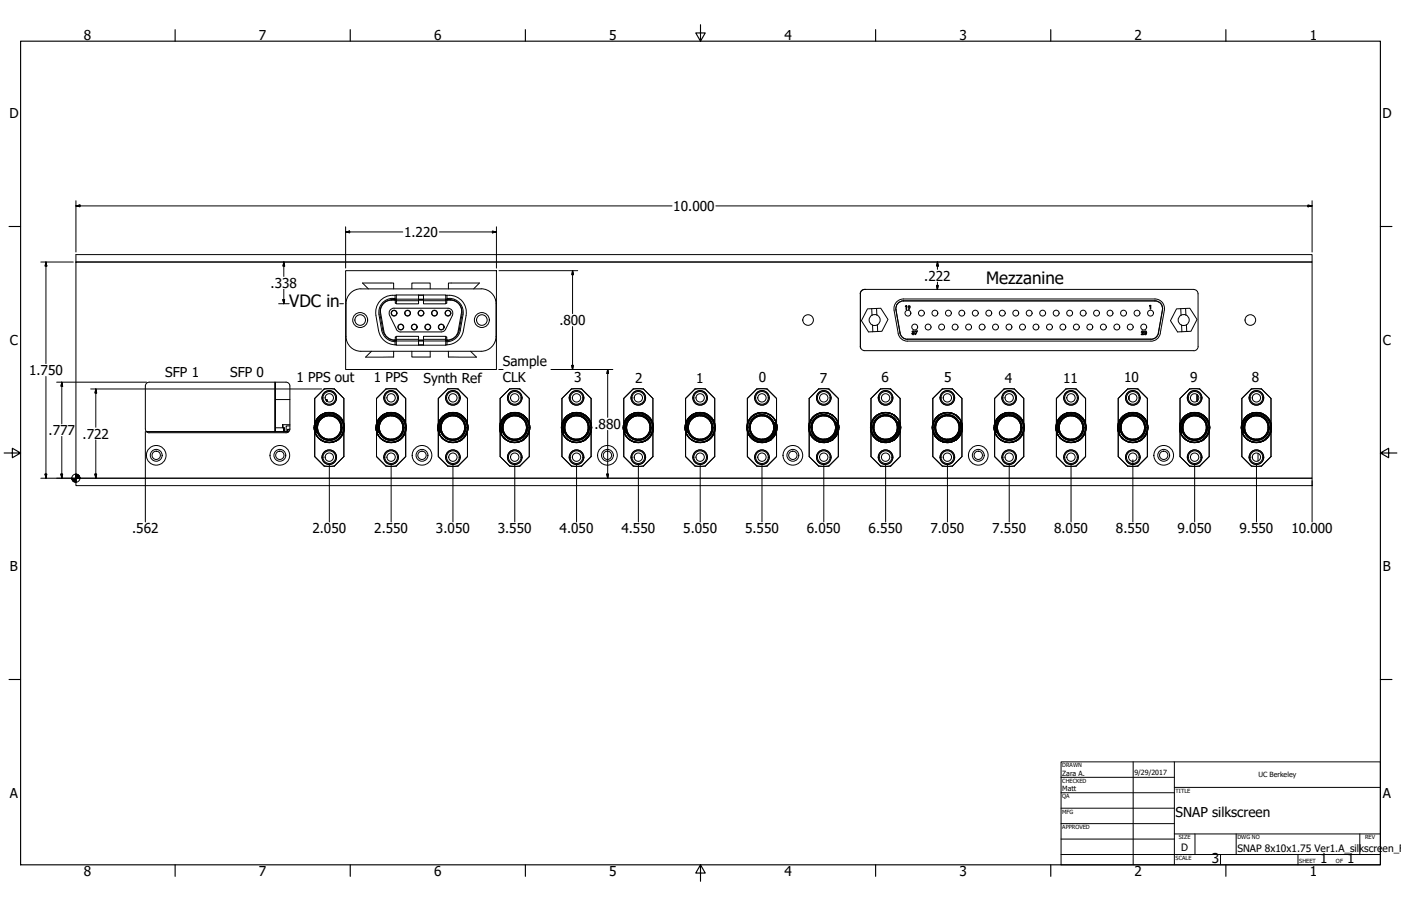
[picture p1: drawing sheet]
<svg xmlns="http://www.w3.org/2000/svg" width="864mm" height="559mm" viewBox="0 0 864 559" stroke-linecap="round" stroke-linejoin="round" font-family="sans-serif">
<!-- layer: Visible (ANSI) -->
<g fill="none" stroke="#000" stroke-width=".62">
<path d="M47 157h762v5h-762zM47 162h762v133h-762zM213 167h93v61h-93zM227 178l-4-3h20v3M254 178v-3h11v3M276 178v-3h20l-4 3M736 178h-203l-2 2-1 1M736 179h2l1 2v33l-1 1-2 1M213 187v21M213 187a9 9 0 0 1 9-9h75a9 9 0 0 1 9 9M232 195l1 9a11 11 0 0 0 11 9M234 194l2 10a8 8 0 0 0 8 6"/>
<path d="M240 195l4 8M243 190h33a3 3 0 0 1 3 4M243 190a3 3 0 0 0-3 4M244 184a9 9 0 0 0-10 10l1 10a9 9 0 0 0 9 7M244 185h.1M244 182a11 11 0 0 0-12 12M244 185a9 9 0 0 0-9 4l-1 3v2M244 187v-2h-3a7 7 0 0 0-6 8l2 11a7 7 0 0 0 7 6v-2M244 185h14M244 185h14v2h-14zM258 182v3h3v-3h14v3l1-1M258 182h3"/>
<path d="M258 185h3M261 185h14M261 185v2h14v-2M261 182h-17v3v-3M275 185a9 9 0 0 1 9 4l1 4-2 11a8 8 0 0 1-8 6M275 182a11 11 0 0 1 12 12M275 187v-2h3a7 7 0 0 1 6 8l-2 11a7 7 0 0 1-7 6v-2M275 185h.1M276 182v2a9 9 0 0 1 9 10l-1 10a8 8 0 0 1-8 7M279 195l-5 9-1 1h-27l-2-2M287 195l-1 9a11 11 0 0 1-10 9M306 187v21"/>
<path d="M530 181v33l1 1 1 1h204M537 190l1 4M538 194a3 3 0 0 1 4 2 3 3 0 0 1-1 4M538 194a3 3 0 0 0-2 4 3 3 0 0 0 2 3M540 190h3l4 7-3 7h-3v-4M540 190h-5l-4 8 4 7h3M540 190l1 4M551 191l3 15a6 6 0 0 0 5 4h150a6 6 0 0 0 6-4l3-15M552 191l3 14M552 191l1-3a4 4 0 0 1 4-2l-3 1-2 3 3 15M557 184h155a6 6 0 0 1 6 7M557 186h155"/>
<path d="M557 184a6 6 0 0 0-6 7M558 189h1v2zM560 189h1l-1 2zM560 189h1zM709 188v3zM712 186l3 1 2 3-3 15a5 5 0 0 1-5 4M728 190v4M728 194a3 3 0 0 1 5 3 3 3 0 0 1-5 4M728 194a3 3 0 0 0-2 4 3 3 0 0 0 2 3M731 190h2l5 7-4 7h-2l-1-4M731 190h-6l-4 8 5 7h3M731 190v4"/>
<path d="M213 207a9 9 0 0 0 9 10h75a9 9 0 0 0 9-10M229 217l-4 3h18v-3M244 213h.1M244 213v-3v3h14v-3h3v3M244 210h.1M244 209v1h14v-1M244 209v-2h14v2M244 209h14M254 217v3h11v-3M258 213h3M258 210h3M261 209v1h14v-1"/>
<path d="M261 207h14v2h-14zM275 213h.1M275 210h.1M275 210v3h-17M275 210l1 3M276 213h-1M276 217v3h18l-4-3M530 214l1 1M538 201v4M541 200l-3 1M541 204l-3 1M555 205a5 5 0 0 0 4 4"/>
<path d="M559 209h150M562 204h1v1a.8 .8 0 0 1 0 1 .8 .8 0 0 1-1 0h1v-1h-1zM564 204h1l-1 2 1-2zM704 204h1l-1 2h1h-2l2-1h-1zM705 204h2l-1 2h-1zM706 205v1zM728 201l1 4M732 204l-3 1M169 236v30M170 236v30h-80h88h-3M200 240h6M200 240l-6 6v15v-15z"/>
<path d="M206 240l6 6v15v-15zM238 240h6M238 240l-6 6v15v-15zM244 240l6 6v15v-15zM276 240h6M276 240l-6 6v15v-15zM282 240l6 6v15v-15zM314 240h6M314 240l-6 6v15v-15zM320 240l6 6v15v-15zM352 240h7M352 240l-6 6v15v-15z"/>
<path d="M359 240l5 6v15v-15zM390 240h7M390 240l-6 6v15v-15zM397 240l5 6v15v-15zM428 240h7M428 240l-5 6v15v-15zM435 240l6 6v15v-15zM467 240h6M467 240l-6 6v15M473 240l6 6v15v-15zM505 240h6M505 240l-6 6v15"/>
<path d="M511 240l6 6v15v-15zM543 240h6M543 240l-6 6v15M549 240l6 6v15v-15zM581 240h6M581 240l-6 6v15M587 240l6 6v15v-15zM619 240h6M619 240l-6 6v15v-15zM625 240l6 6v15v-15zM657 240h6M657 240l-6 6v15v-15z"/>
<path d="M663 240l6 6v15v-15zM695 240h6M695 240l-6 6v15v-15zM701 240l6 6v15v-15zM733 240h7M740 240l5 6v15v-15zM771 240h7M778 240l5 6v15v-15zM170 246h9M199 245h.1M199 245a4 4 0 0 0 4 5 4 4 0 0 0 4-5M199 245a4 4 0 0 1 4-4 4 4 0 0 1 4 4"/>
<path d="M199 256h-1M199 245a4 4 0 0 0 4 4 4 4 0 0 0 4-4M199 256a9 9 0 0 1 12 4 9 9 0 0 1-4 12 9 9 0 0 1-12-3l-1-5M199 256a8 8 0 0 0-4 11M199 256a9 9 0 0 1 13 8M201 246h.1M201 255h-2M201 248v-2l1 2M202 247v1zM202 254v1M202 254l-1 1h1M203 254h.1"/>
<path d="M203 254l3 1M207 245h.1M207 255l2 1h-1M207 256h1M210 258h1M210 258l1 1M211 258v2M237 245h.1M237 245a4 4 0 0 0 4 5 4 4 0 0 0 5-5M237 245a4 4 0 0 1 4-4 4 4 0 0 1 5 4M237 256h-1M237 245a4 4 0 0 1 4-4 4 4 0 0 1 4 4"/>
<path d="M237 245a4 4 0 0 0 4 4 4 4 0 0 0 4-4M237 256a9 9 0 0 1 12 4 9 9 0 0 1-4 12 9 9 0 0 1-12-3l-1-5M237 256a8 8 0 0 0-4 11M237 256a9 9 0 0 1 13 8M240 254l-1 1M240 254l-3 1M241 254h.1M241 254l2 1M243 255h1M245 245h1M245 255l2 1h-1M245 256h1"/>
<path d="M248 258h1M248 258l1 1M249 258v2M275 245h.1M275 245a4 4 0 0 0 4 5 4 4 0 0 0 5-5M275 245a4 4 0 0 1 4-4 4 4 0 0 1 5 4M275 256h-1M275 245a4 4 0 0 1 4-4 4 4 0 0 1 4 4M275 245a4 4 0 0 0 4 4 4 4 0 0 0 4-4M276 256a9 9 0 0 1 11 4 9 9 0 0 1-4 12 9 9 0 0 1-12-3l-1-5M276 256a8 8 0 0 0-5 11M276 256a9 9 0 0 1 12 8"/>
<path d="M277 255h-1M278 254v1M279 254l-2 1h1M279 254h.1M280 254l2 1M283 245h1M284 255l1 1h-1M284 256h.1M286 258h1M287 258v1M287 258l1 2M313 245h.1"/>
<path d="M313 245a4 4 0 0 0 4 5 4 4 0 0 0 5-5M313 245a4 4 0 0 1 4-4 4 4 0 0 1 5 4M313 256h.1M313 245a4 4 0 0 1 4-4 4 4 0 0 1 4 4M313 245a4 4 0 0 0 4 4 4 4 0 0 0 4-4M314 256a9 9 0 0 1 11 4 9 9 0 0 1-4 12 9 9 0 0 1-11-3l-2-5M314 256a8 8 0 0 0-5 11M314 256a9 9 0 0 1 12 8M316 254l-1 1M317 254l-3 1M317 254h.1M318 254l1 1"/>
<path d="M319 255h1M321 245h1M322 255l1 1M322 256h.1M324 258h1M325 258v1M325 258l1 2M351 245h.1M351 245a4 4 0 0 0 4 5 4 4 0 0 0 5-5M351 245a4 4 0 0 1 4-4 4 4 0 0 1 5 4M351 256h.1M351 245a4 4 0 0 1 4-4 4 4 0 0 1 4 4"/>
<path d="M351 245a4 4 0 0 0 4 4 4 4 0 0 0 4-4M352 256a9 9 0 0 1 11 4 9 9 0 0 1-3 12 9 9 0 0 1-12-3l-2-5M352 256a8 8 0 0 0-5 11M352 256a9 9 0 0 1 12 8M352 256a8 8 0 0 0-4 11M353 255h-1M354 254v1M355 254l-2 1h1M355 254h.1M356 254l3 1M359 245h1M360 255l1 1"/>
<path d="M360 256h.1M363 258h.1M363 258v1M363 258l1 2M389 245h1M389 245a4 4 0 0 0 4 5 4 4 0 0 0 5-5M389 245a4 4 0 0 1 4-4 4 4 0 0 1 5 4M389 256h.1M390 245a4 4 0 0 0 3 4 4 4 0 0 0 4-4M390 245a4 4 0 0 1 3-4 4 4 0 0 1 4 4M390 256a9 9 0 0 1 11 4 9 9 0 0 1-3 12 9 9 0 0 1-12-3l-2-5M390 256a8 8 0 0 0-4 11"/>
<path d="M390 256a9 9 0 0 1 12 8M393 254l-2 1M393 254l-3 1M393 254h.1M394 254l2 1M395 255h2M397 245h1M398 255l1 1M398 256h.1M401 258h.1M401 258v1M401 258l1 2"/>
<path d="M427 245h1M427 245a4 4 0 0 0 5 5 4 4 0 0 0 4-5M427 245a4 4 0 0 1 5-4 4 4 0 0 1 4 4M427 256h.1M428 245a4 4 0 0 0 4 4 4 4 0 0 0 3-4M428 245a4 4 0 0 1 4-4 4 4 0 0 1 3 4M428 256a9 9 0 0 1 12 4 9 9 0 0 1-4 12 9 9 0 0 1-12-3l-2-5M428 256a8 8 0 0 0-4 11M428 256a9 9 0 0 1 12 8M430 255h-2M431 254l-1 1M431 254l-2 1h2"/>
<path d="M431 254h1M432 254l3 1M435 245h1M436 255l1 1M436 256h1M439 258h.1M439 258v1M439 258l1 2M461 260v1M463 257v1M464 256h.1M465 256h-1"/>
<path d="M465 245h1M465 245a4 4 0 0 0 5 5 4 4 0 0 0 4-5M465 245a4 4 0 0 1 5-4 4 4 0 0 1 4 4M466 245a4 4 0 0 0 4 4 4 4 0 0 0 4-4M466 245a4 4 0 0 1 4-4 4 4 0 0 1 4 4M467 255h.1M469 255h-2M469 254l-1 1M470 254l1 1M471 255h3M474 245h.1M475 256l2 1"/>
<path d="M478 259h.1M478 259l1 2M478 260h.1M499 260v1M501 257v1M502 256h.1M503 256h.1M503 245h1M503 245a4 4 0 0 0 5 5 4 4 0 0 0 4-5M503 245a4 4 0 0 1 5-4 4 4 0 0 1 4 4M504 245a4 4 0 0 0 4 4 4 4 0 0 0 4-4M504 245a4 4 0 0 1 4-4 4 4 0 0 1 4 4"/>
<path d="M506 255h-1M507 255h-2M507 254l-1 1M509 254v1M509 255h2M511 255h1M512 245h.1M513 256l2 1M516 259h.1M516 259l1 2M516 260h.1M537 260v1"/>
<path d="M539 257v1M541 256h-1M541 256h.1M541 245h1M541 245a4 4 0 0 0 5 5 4 4 0 0 0 4-5M541 245a4 4 0 0 1 5-4 4 4 0 0 1 4 4M542 245a4 4 0 0 0 4 4 4 4 0 0 0 4-4M542 245a4 4 0 0 1 4-4 4 4 0 0 1 4 4M544 255h-1M545 255h-2M545 254l-1 1M547 254v1"/>
<path d="M548 255h2M550 245h.1M551 256l2 1M554 259h.1M554 259l1 2M554 260h.1M576 260l-1 1M577 257v1M579 256h-1M579 256h.1M580 245h.1M580 245a4 4 0 0 0 4 5 4 4 0 0 0 4-5"/>
<path d="M580 245a4 4 0 0 1 4-4 4 4 0 0 1 4 4M580 245a4 4 0 0 0 4 4 4 4 0 0 0 4-4M582 255h.1M583 255h-1M583 254l-1 1M585 254v1M586 255h1M587 255h1M588 245h.1M589 256l2 1M592 259h.1M592 259l1 2"/>
<path d="M592 260h.1M618 245h.1M618 245a4 4 0 0 0 4 5 4 4 0 0 0 5-5M618 245a4 4 0 0 1 4-4 4 4 0 0 1 5 4M618 256h-1M618 245a4 4 0 0 0 4 4 4 4 0 0 0 4-4M618 245a4 4 0 0 1 4-4 4 4 0 0 1 4 4M618 256a9 9 0 0 1 12 4 9 9 0 0 1-4 12 9 9 0 0 1-12-3l-1-5M618 256a8 8 0 0 0-4 11M618 256a9 9 0 0 1 13 8M621 254l-1 1M621 254l-3 1"/>
<path d="M622 254h.1M622 254l2 1M624 255h1M626 245h1M626 255l2 1h-1M626 256h1M629 258h1M629 258l1 1M630 258v2M656 245h.1M656 245a4 4 0 0 0 4 5 4 4 0 0 0 5-5M656 245a4 4 0 0 1 4-4 4 4 0 0 1 5 4"/>
<path d="M656 256h-1M656 245a4 4 0 0 0 4 4 4 4 0 0 0 4-4M656 245a4 4 0 0 1 4-4 4 4 0 0 1 4 4M657 256a9 9 0 0 1 11 4 9 9 0 0 1-4 12 9 9 0 0 1-12-3l-1-5M657 256a8 8 0 0 0-5 11M657 256a9 9 0 0 1 12 8M658 255h-1M659 254v1M660 254l-2 1h1M660 254h.1M661 254l2 1M664 245h1"/>
<path d="M665 255l1 1h-1M665 256h.1M667 258h1M668 258v1M668 258l1 2M694 245h.1M694 245a4 4 0 0 0 4 5 4 4 0 0 0 5-5M694 245a4 4 0 0 1 4-4 4 4 0 0 1 5 4M694 256h.1M694 245a4 4 0 0 0 4 4 4 4 0 0 0 4-4M694 245a4 4 0 0 1 4-4 4 4 0 0 1 4 4M695 256a9 9 0 0 1 11 4 9 9 0 0 1-4 12 9 9 0 0 1-11-3l-2-5"/>
<path d="M695 256a8 8 0 0 0-5 11M695 256a9 9 0 0 1 12 8M696 244v2M697 254l-1 1M698 254l-3 1M698 254h.1M699 254l1 1M700 255h1M702 245h1M703 255l1 1M703 256h.1M705 258h1"/>
<path d="M706 258v1M706 258l1 2M727 246v15v-15l6-6zM732 245h.1M732 245a4 4 0 0 0 4 5 4 4 0 0 0 5-5M732 245a4 4 0 0 1 4-4 4 4 0 0 1 5 4M732 256h.1M732 245a4 4 0 0 1 4-4 4 4 0 0 1 4 4M732 245a4 4 0 0 0 4 4 4 4 0 0 0 4-4M733 256a9 9 0 0 1 11 4 9 9 0 0 1-3 12 9 9 0 0 1-12-3l-2-5M733 256a8 8 0 0 0-5 11M733 256a9 9 0 0 1 12 8"/>
<path d="M733 256a8 8 0 0 0-4 11M734 255h-1M735 254v1M736 254l-2 1h1M736 254h.1M737 254l3 1M738 243v5M738 243v4M740 245h1M741 255l1 1M741 256h.1M744 258h.1"/>
<path d="M744 258v1M744 258l1 2M765 246v15v-15l6-6zM770 245h1M770 245a4 4 0 0 0 4 5 4 4 0 0 0 5-5M770 245a4 4 0 0 1 4-4 4 4 0 0 1 5 4M770 256h.1M771 245a4 4 0 0 1 3-4 4 4 0 0 1 4 4M771 245a4 4 0 0 0 3 4 4 4 0 0 0 4-4M771 256a9 9 0 0 1 11 4 9 9 0 0 1-3 12 9 9 0 0 1-12-3l-2-5M771 256a8 8 0 0 0-4 11M771 256a9 9 0 0 1 12 8"/>
<path d="M774 254l-2 1M774 254l-3 1M774 254h.1M775 254l2 1M776 255h2M778 245h1M779 255l1 1M779 256h.1M782 258h.1M782 258v1M782 258l1 2M92 267h84"/>
<path d="M92 267l-2-1v-1v-27l1-2h85l2 1 1 1v27l-1 1-2 1M170 264h5M170 266h5v-2v2M174 264v-2v2M174 262h5M175 264h.1M175 264v2zM177 265v1v-1h2M179 263h-3v3M194 264a9 9 0 0 0 9 9 9 9 0 0 0 9-9M194 264a9 9 0 0 1 9-10 9 9 0 0 1 9 10M194 264a9 9 0 0 0 11 9 9 9 0 0 0 6-14 9 9 0 0 0-15-1l-2 4 1 5"/>
<path d="M194 264h.1M194 265h.1M194 266v16l6 5-6-5zM194 267l1 1M195 264h.1M195 268h.1M196 262v3M196 270l1 1M196 270l2 1M199 272l2 1M202 273h.1M205 273h-1h1"/>
<path d="M208 271v1M210 270h.1M210 262v3M211 264h1M212 264a9 9 0 0 1-14 7 9 9 0 0 1 0-15 9 9 0 0 0-3 11M212 261h.1M212 267h.1M212 266l-1 2M212 266v16l-6 5M212 262v2M212 263v1M212 264v1"/>
<path d="M232 264a9 9 0 0 0 9 9 9 9 0 0 0 9-9M232 264a9 9 0 0 1 9-10 9 9 0 0 1 9 10M232 264a9 9 0 0 0 12 9 9 9 0 0 0 5-14 9 9 0 0 0-15-1l-2 4 1 5M232 264h.1M232 265h.1M232 266v16l6 5-6-5zM232 267l1 1M233 264h.1M233 268h.1M234 262v3M234 270l1 1M234 270l2 1"/>
<path d="M237 272h1M238 272l1 1M240 273h.1M243 273h-1h1M244 273h-1M246 271v1M248 270h.1M248 262v3M249 264h1M250 264a9 9 0 0 1-14 7 9 9 0 0 1 0-15 9 9 0 0 0-3 11M250 261h.1M250 267h.1"/>
<path d="M250 266l-1 2M250 266v16l-6 5M250 262v2M250 263v1M250 264v1M270 264a9 9 0 0 0 9 9 9 9 0 0 0 9-9M270 264a9 9 0 0 1 9-10 9 9 0 0 1 9 10M270 264a9 9 0 0 0 12 9 9 9 0 0 0 5-14 9 9 0 0 0-15-1l-2 4 1 5M270 264h.1M270 265h.1M270 266v16l6 5-6-5zM270 267l1 1"/>
<path d="M271 264h.1M271 268h.1M272 262v3M272 270l1 1M272 270l2 1M275 272l2 1M278 273h.1M281 273h-1h1M284 271v1M286 270h.1M286 262v3M287 264h1"/>
<path d="M288 264a9 9 0 0 1-14 7 9 9 0 0 1 0-15 9 9 0 0 0-3 11M288 261h.1M288 267h.1M288 266v2M288 266v16l-6 5M288 262v2M288 263v1M288 264v1M308 264a9 9 0 0 0 9 9 9 9 0 0 0 10-9M308 264a9 9 0 0 1 9-10 9 9 0 0 1 10 10M308 264a9 9 0 0 0 12 9 9 9 0 0 0 5-14 9 9 0 0 0-15-1l-1 4v5M308 264h.1"/>
<path d="M308 265h.1M308 266v16l6 5-6-5zM308 267l1 1M309 264h1M309 268h.1M310 262v3M310 270l1 1M311 270l1 1M313 272h1M314 272l2 1M316 273h1M320 273h-2h1"/>
<path d="M320 273h.1M323 271l-1 1M324 270h.1M324 262v3M325 264h1M326 264a9 9 0 0 1-13 7 9 9 0 0 1-1-15 9 9 0 0 0-3 11M326 261h.1M326 267h.1M326 266v2M326 266v16l-6 5M326 262l1 2M327 263v1"/>
<path d="M327 264v1M346 264a9 9 0 0 0 9 9 9 9 0 0 0 10-9M346 264a9 9 0 0 1 9-10 9 9 0 0 1 10 10M346 264a9 9 0 0 0 12 9 9 9 0 0 0 5-14 9 9 0 0 0-15-1l-1 4v5M346 264h.1M346 265h.1M346 266v16l6 5-6-5zM347 267v1M347 264h1M347 268h.1M348 262v3M348 270l1 1"/>
<path d="M349 270l1 1M351 272l3 1M354 273h1M358 273h-2h1M361 271l-1 1M362 270h.1M363 262v3M363 264h1M364 264a9 9 0 0 1-13 7 9 9 0 0 1-1-15 9 9 0 0 0-3 11M364 261h.1M364 267h.1M364 266v2"/>
<path d="M364 266v16l-5 5M365 262v2M365 263v1M365 264v1M384 264a9 9 0 0 0 9 9 9 9 0 0 0 10-9M384 264a9 9 0 0 1 9-10 9 9 0 0 1 10 10M384 264a9 9 0 0 0 12 9 9 9 0 0 0 5-14 9 9 0 0 0-15-1l-1 4 1 5M384 264h.1M384 265h.1M384 266v16l6 5-6-5zM385 267v1M385 264h1"/>
<path d="M385 268h1M386 262v3M387 270v1M387 270l1 1M390 272h.1M390 272l2 1M392 273h1M396 273h-1M396 273h.1M399 271l-1 1M401 270h-1M401 262v3"/>
<path d="M401 264h1M402 264a9 9 0 0 1-13 7 9 9 0 0 1-1-15 9 9 0 0 0-2 11M402 261h.1M402 267h.1M402 266v2M402 266v16l-5 5M403 262v2M403 263v1M403 264v1M422 264a9 9 0 0 0 10 9 9 9 0 0 0 9-9M422 264a9 9 0 0 1 10-10 9 9 0 0 1 9 10M422 264a9 9 0 0 0 12 9 9 9 0 0 0 5-14 9 9 0 0 0-15-1l-1 4 1 5"/>
<path d="M422 264h.1M422 265h.1M423 266v16l5 5-5-5zM423 267v1M423 264h1M423 268h1M424 262v3M425 270v1M425 270l1 1M428 272l2 1M430 273h1M434 273h-1"/>
<path d="M437 271l-1 1M439 270h-1M439 262v3M439 264h1M440 264a9 9 0 0 1-13 7 9 9 0 0 1 0-15 9 9 0 0 0-3 11M440 261h.1M440 267h.1M440 266v2M441 266v16l-6 5M441 262v2M441 263v1M441 264v1"/>
<path d="M460 264a9 9 0 0 0 10 9 9 9 0 0 0 9-9M460 264a9 9 0 0 1 10-10 9 9 0 0 1 9 10M460 264a9 9 0 0 0 11 9 9 9 0 0 0 7-12 9 9 0 0 0-13-5 9 9 0 0 0-3 12 9 9 0 0 0 11 3M460 264h.1M460 264l1 1M460 263h.1M461 266v16l6 5-6-5zM461 266v1M461 264a9 9 0 0 0 12 7M461 264h1M461 268l2 2M462 269h.1"/>
<path d="M463 262v3M464 271h.1M464 271l1 1M465 272h.1M467 272h.1M467 272l1 1M468 273h1M470 273h.1M472 273h-2M472 273h-1M473 272l-1 1M474 272h.1"/>
<path d="M477 262v3M477 264h1M478 261a8 8 0 0 1-5 10M478 261a9 9 0 0 1-3 11 9 9 0 0 0-1-16 9 9 0 0 0-13 8M478 261a9 9 0 0 1-10 12 9 9 0 0 1-6-14 9 9 0 0 1 10-4 9 9 0 0 1 7 9M479 266v16l-6 5 6-5zM479 262v1M479 264a9 9 0 0 0-9-10 9 9 0 0 0-10 10M479 263v1M498 264a9 9 0 0 0 10 9 9 9 0 0 0 9-9M498 264a9 9 0 0 1 10-10 9 9 0 0 1 9 10M498 264a9 9 0 0 0 11 9 9 9 0 0 0 7-12 9 9 0 0 0-13-5 9 9 0 0 0-3 12 9 9 0 0 0 11 3"/>
<path d="M498 264h.1M498 264l1 1M499 263h-1M499 266v16l6 5-6-5zM499 266v1M499 264a9 9 0 0 0 12 7M499 264h1M499 268l2 2M500 269h.1M501 262v3M502 271l1 1M503 272h.1"/>
<path d="M505 272l2 1M508 273h.1M509 273h1h-2M511 272l-1 1M513 272h-1M515 262v3M515 264h1M516 261a8 8 0 0 1-5 10M516 261a9 9 0 0 1-3 11 9 9 0 0 0 0-16 9 9 0 0 0-14 8M516 261a9 9 0 0 1-10 12 9 9 0 0 1-6-14 9 9 0 0 1 10-4 9 9 0 0 1 7 9M517 266v16l-6 5 6-5zM517 262v1"/>
<path d="M517 264a9 9 0 0 0-9-10 9 9 0 0 0-10 10M517 263v1M537 264a9 9 0 0 0 9 9 9 9 0 0 0 9-9M537 264a9 9 0 0 1 9-10 9 9 0 0 1 9 10M537 264a9 9 0 0 0 10 9 9 9 0 0 0 7-12 9 9 0 0 0-13-5 9 9 0 0 0-3 12 9 9 0 0 0 12 3M537 264h.1M537 264v1M537 263h.1M537 266v16l6 5-6-5zM537 266v1M537 264a9 9 0 0 0 13 7M537 264h1"/>
<path d="M538 268l1 2M538 269h.1M539 262v3M540 271h1M540 271l2 1M541 272h.1M543 272h.1M543 272l1 1M544 273h2M546 273h.1M548 273h-1M550 272l-2 1"/>
<path d="M551 272h-1M553 262v3M554 264h.1M554 261a8 8 0 0 1-4 10M554 261a9 9 0 0 1-3 11 9 9 0 0 0 0-16 9 9 0 0 0-14 8M554 261a9 9 0 0 1-10 12 9 9 0 0 1-6-14 9 9 0 0 1 11-4 9 9 0 0 1 6 9M555 266v16l-6 5 6-5zM555 262v1M555 264a9 9 0 0 0-9-10 9 9 0 0 0-9 10M555 263v1M575 264a9 9 0 0 0 9 9 9 9 0 0 0 9-9M575 264a9 9 0 0 1 9-10 9 9 0 0 1 9 10"/>
<path d="M575 264a9 9 0 0 0 10 9 9 9 0 0 0 7-12 9 9 0 0 0-13-5 9 9 0 0 0-3 12 9 9 0 0 0 12 3M575 264h.1M575 264v1M575 263h.1M575 266v16l6 5-6-5zM575 266v1M575 264a9 9 0 0 0 13 7M575 264h1M575 260v1M576 268l1 2M576 269h1M577 262v3"/>
<path d="M579 271h-1l2 1M579 272h1M581 272l3 1M584 273h.1M585 273h1h-1M588 272l-2 1M589 272h-1M591 262v3M592 264h.1M592 261a8 8 0 0 1-4 10M592 261a9 9 0 0 1-3 11 9 9 0 0 0 0-16 9 9 0 0 0-14 8M592 261a9 9 0 0 1-10 12 9 9 0 0 1-6-14 9 9 0 0 1 11-4 9 9 0 0 1 6 9"/>
<path d="M593 266v16l-6 5 6-5zM593 262v1M593 264a9 9 0 0 0-9-10 9 9 0 0 0-9 10M593 263v1M613 264a9 9 0 0 0 9 9 9 9 0 0 0 9-9M613 264a9 9 0 0 1 9-10 9 9 0 0 1 9 10M613 264a9 9 0 0 0 12 9 9 9 0 0 0 5-14 9 9 0 0 0-15-1l-2 4 1 5M613 264h.1M613 265h.1M613 266v16l6 5-6-5zM613 267l1 1M614 264h.1"/>
<path d="M614 268h.1M615 262v3M615 270l1 1M615 270l2 1M618 272h1M619 272l1 1M621 273h.1M624 273h-1h1M625 273h-1M627 271v1M629 270h.1M629 262v3"/>
<path d="M630 264h1M631 264a9 9 0 0 1-14 7 9 9 0 0 1 0-15 9 9 0 0 0-3 11M631 261h.1M631 267h.1M631 266l-1 2M631 266v16l-6 5M631 262v2M631 263v1M631 264v1M651 264a9 9 0 0 0 9 9 9 9 0 0 0 9-9M651 264a9 9 0 0 1 9-10 9 9 0 0 1 9 10M651 264a9 9 0 0 0 12 9 9 9 0 0 0 5-14 9 9 0 0 0-15-1l-2 4 1 5"/>
<path d="M651 264h.1M651 265h.1M651 266v16l6 5-6-5zM651 267l1 1M652 264h.1M652 268h.1M653 262v3M653 270l1 1M653 270l2 1M656 272l2 1M659 273h.1M662 273h-1h1"/>
<path d="M665 271v1M667 270h.1M667 262v3M668 264h1M669 264a9 9 0 0 1-14 7 9 9 0 0 1 0-15 9 9 0 0 0-3 11M669 261h.1M669 267h.1M669 266v2M669 266v16l-6 5M669 262v2M669 263v1M669 264v1"/>
<path d="M689 264a9 9 0 0 0 9 9 9 9 0 0 0 10-9M689 264a9 9 0 0 1 9-10 9 9 0 0 1 10 10M689 264a9 9 0 0 0 12 9 9 9 0 0 0 5-14 9 9 0 0 0-15-1l-1 4v5M689 264h.1M689 265h.1M689 266v16l6 5-6-5zM689 267l1 1M690 264h1M690 268h.1M691 262v3M691 270l1 1M692 270l1 1"/>
<path d="M694 272h1M695 272l2 1M697 273h1M701 273h-2h1M701 273h.1M704 271l-1 1M705 270h.1M705 262v3M706 264h1M707 264a9 9 0 0 1-13 7 9 9 0 0 1-1-15 9 9 0 0 0-3 11M707 261h.1M707 267h.1"/>
<path d="M707 266v2M707 266v16l-6 5M707 262l1 2M708 263v1M708 264v1M727 264a9 9 0 0 1 9-10 9 9 0 0 1 10 10M727 264a9 9 0 0 0 9 9 9 9 0 0 0 10-9M727 264a9 9 0 0 0 12 9 9 9 0 0 0 5-14 9 9 0 0 0-15-1l-1 4v5M727 264h.1M727 265h.1M727 266v16l6 5-6-5zM728 267v1"/>
<path d="M728 264h1M728 268h.1M729 262v3M729 270l1 1M730 270l1 1M732 272l3 1M735 273h1M739 273h-2h1M742 271l-1 1M743 270h.1M744 262v3M744 264h1"/>
<path d="M745 264a9 9 0 0 1-13 7 9 9 0 0 1-1-15 9 9 0 0 0-3 11M745 261h.1M745 267h.1M745 266v2M745 266v16l-5 5M746 262v2M746 263v1M746 264v1M765 264a9 9 0 0 1 9-10 9 9 0 0 1 10 10M765 264a9 9 0 0 0 9 9 9 9 0 0 0 10-9M765 264a9 9 0 0 0 12 9 9 9 0 0 0 5-14 9 9 0 0 0-15-1l-1 4 1 5M765 264h.1"/>
<path d="M765 265h.1M765 266v16l6 5-6-5zM766 267v1M766 264h1M766 268h1M767 262v3M768 270v1M768 270l1 1M771 272h.1M771 272l2 1M773 273h1M775 280v4"/>
<path d="M777 273h-1M777 273h.1M780 271l-1 1M782 270h-1M782 262v3M782 264h1M783 264a9 9 0 0 1-13 7 9 9 0 0 1-1-15 9 9 0 0 0-2 11M783 261h.1M783 267h.1M783 266v2M783 266v16l-5 5M784 262v2"/>
<path d="M784 263v1M784 264v1M47 295h762v5h-762zM199 282h.1M199 282a4 4 0 0 0 4 4 4 4 0 0 0 4-4M199 282a4 4 0 0 1 4-5 4 4 0 0 1 4 5M199 282a4 4 0 0 1 4-4 4 4 0 0 1 4 4M200 287h6M207 282h.1M237 282h.1M237 282a4 4 0 0 0 4 4 4 4 0 0 0 5-4M237 282a4 4 0 0 1 4-5 4 4 0 0 1 5 5"/>
<path d="M237 282a4 4 0 0 1 4-4 4 4 0 0 1 4 4M237 282a4 4 0 0 0 4 4 4 4 0 0 0 4-4M238 287h6M245 282h1M275 282h.1M275 282a4 4 0 0 0 4 4 4 4 0 0 0 5-4M275 282a4 4 0 0 1 4-5 4 4 0 0 1 5 5M275 282a4 4 0 0 1 4-4 4 4 0 0 1 4 4M275 282a4 4 0 0 0 4 4 4 4 0 0 0 4-4M276 287h6M283 282h1M313 282h.1"/>
<path d="M313 282a4 4 0 0 0 4 4 4 4 0 0 0 5-4M313 282a4 4 0 0 1 4-5 4 4 0 0 1 5 5M313 282a4 4 0 0 1 4-4 4 4 0 0 1 4 4M313 282a4 4 0 0 0 4 4 4 4 0 0 0 4-4M314 287h6M321 282h1M351 282h.1M351 282a4 4 0 0 0 4 4 4 4 0 0 0 5-4M351 282a4 4 0 0 1 4-5 4 4 0 0 1 5 5M351 282a4 4 0 0 1 4-4 4 4 0 0 1 4 4M351 282a4 4 0 0 0 4 4 4 4 0 0 0 4-4M352 287h7"/>
<path d="M359 282h1M389 282h1M389 282a4 4 0 0 0 4 4 4 4 0 0 0 5-4M389 282a4 4 0 0 1 4-5 4 4 0 0 1 5 5M390 282a4 4 0 0 0 3 4 4 4 0 0 0 4-4M390 282a4 4 0 0 1 3-4 4 4 0 0 1 4 4M390 287h7M397 282h1M427 282h1M427 282a4 4 0 0 0 5 4 4 4 0 0 0 4-4M427 282a4 4 0 0 1 5-5 4 4 0 0 1 4 5M428 282a4 4 0 0 0 4 4 4 4 0 0 0 3-4"/>
<path d="M428 282a4 4 0 0 1 4-4 4 4 0 0 1 3 4M428 287h7M435 282h1M465 282h1M465 282a4 4 0 0 0 5 4 4 4 0 0 0 4-4M465 282a4 4 0 0 1 5-5 4 4 0 0 1 4 5M466 282a4 4 0 0 0 4 4 4 4 0 0 0 4-4M466 282a4 4 0 0 1 4-4 4 4 0 0 1 4 4M467 287h6M474 282h.1M503 282h1M503 282a4 4 0 0 0 5 4 4 4 0 0 0 4-4"/>
<path d="M503 282a4 4 0 0 1 5-5 4 4 0 0 1 4 5M504 282a4 4 0 0 0 4 4 4 4 0 0 0 4-4M504 282a4 4 0 0 1 4-4 4 4 0 0 1 4 4M505 287h6M512 282h.1M541 282h1M541 282a4 4 0 0 0 5 4 4 4 0 0 0 4-4M541 282a4 4 0 0 1 5-5 4 4 0 0 1 4 5M542 282a4 4 0 0 0 4 4 4 4 0 0 0 4-4M542 282a4 4 0 0 1 4-4 4 4 0 0 1 4 4M543 287h6M550 282h.1"/>
<path d="M580 282h.1M580 282a4 4 0 0 0 4 4 4 4 0 0 0 4-4M580 282a4 4 0 0 1 4-5 4 4 0 0 1 4 5M580 282a4 4 0 0 1 4-4 4 4 0 0 1 4 4M581 287h6M588 282h.1M618 282h.1M618 282a4 4 0 0 0 4 4 4 4 0 0 0 5-4M618 282a4 4 0 0 1 4-5 4 4 0 0 1 5 5M618 282a4 4 0 0 0 4 4 4 4 0 0 0 4-4M618 282a4 4 0 0 1 4-4 4 4 0 0 1 4 4M619 287h6"/>
<path d="M626 282h1M656 282h.1M656 282a4 4 0 0 0 4 4 4 4 0 0 0 5-4M656 282a4 4 0 0 1 4-5 4 4 0 0 1 5 5M656 282a4 4 0 0 0 4 4 4 4 0 0 0 4-4M656 282a4 4 0 0 1 4-4 4 4 0 0 1 4 4M657 287h6M664 282h1M694 282h.1M694 282a4 4 0 0 0 4 4 4 4 0 0 0 5-4M694 282a4 4 0 0 1 4-5 4 4 0 0 1 5 5M694 282a4 4 0 0 0 4 4 4 4 0 0 0 4-4"/>
<path d="M694 282a4 4 0 0 1 4-4 4 4 0 0 1 4 4M695 287h6M702 282h1M732 282h.1M732 282a4 4 0 0 0 4 4 4 4 0 0 0 5-4M732 282a4 4 0 0 1 4-5 4 4 0 0 1 5 5M732 282a4 4 0 0 1 4-4 4 4 0 0 1 4 4M732 282a4 4 0 0 0 4 4 4 4 0 0 0 4-4M733 287h7M740 282h1M770 282h1M770 282a4 4 0 0 0 4 4 4 4 0 0 0 5-4"/>
<path d="M770 282a4 4 0 0 1 4-5 4 4 0 0 1 5 5M771 282a4 4 0 0 1 3-4 4 4 0 0 1 4 4M771 282a4 4 0 0 0 3 4 4 4 0 0 0 4-4M771 287h7M778 282h1"/>
<circle cx="222" cy="197" r="5"/>
<circle cx="222" cy="197" r="3"/>
<circle cx="243" cy="193" r="1.8"/>
<circle cx="243" cy="193" r="1.6"/>
<circle cx="251" cy="193" r="1.8"/>
<circle cx="251" cy="193" r="1.6"/>
<circle cx="259" cy="193" r="1.8"/>
<circle cx="259" cy="193" r="1.6"/>
<circle cx="268" cy="193" r="1.8"/>
<circle cx="268" cy="193" r="1.6"/>
<circle cx="276" cy="193" r="1.8"/>
<circle cx="276" cy="193" r="1.6"/>
<circle cx="297" cy="197" r="5"/>
<circle cx="297" cy="197" r="3"/>
<circle cx="498" cy="197" r="3"/>
<circle cx="560" cy="193" r="1.8"/>
<circle cx="568" cy="193" r="1.8"/>
<circle cx="576" cy="193" r="1.8"/>
<circle cx="585" cy="193" r="1.8"/>
<circle cx="593" cy="193" r="1.8"/>
<circle cx="601" cy="193" r="1.8"/>
<circle cx="610" cy="193" r="1.8"/>
<circle cx="618" cy="193" r="1.8"/>
<circle cx="626" cy="193" r="1.8"/>
<circle cx="634" cy="193" r="1.8"/>
<circle cx="643" cy="193" r="1.8"/>
<circle cx="651" cy="193" r="1.8"/>
<circle cx="659" cy="193" r="1.8"/>
<circle cx="668" cy="193" r="1.8"/>
<circle cx="676" cy="193" r="1.8"/>
<circle cx="684" cy="193" r="1.8"/>
<circle cx="693" cy="193" r="1.8"/>
<circle cx="701" cy="193" r="1.8"/>
<circle cx="709" cy="193" r="1.8"/>
<circle cx="771" cy="197" r="3"/>
<circle cx="247" cy="202" r="1.8"/>
<circle cx="247" cy="202" r="1.6"/>
<circle cx="255" cy="202" r="1.8"/>
<circle cx="255" cy="202" r="1.6"/>
<circle cx="264" cy="202" r="1.6"/>
<circle cx="264" cy="202" r="1.8"/>
<circle cx="272" cy="202" r="1.8"/>
<circle cx="272" cy="202" r="1.6"/>
<circle cx="564" cy="202" r="1.8"/>
<circle cx="572" cy="202" r="1.8"/>
<circle cx="580" cy="202" r="1.8"/>
<circle cx="589" cy="202" r="1.8"/>
<circle cx="597" cy="202" r="1.8"/>
<circle cx="605" cy="202" r="1.8"/>
<circle cx="614" cy="202" r="1.8"/>
<circle cx="622" cy="202" r="1.8"/>
<circle cx="630" cy="202" r="1.8"/>
<circle cx="639" cy="202" r="1.8"/>
<circle cx="647" cy="202" r="1.8"/>
<circle cx="655" cy="202" r="1.8"/>
<circle cx="663" cy="202" r="1.8"/>
<circle cx="672" cy="202" r="1.8"/>
<circle cx="680" cy="202" r="1.8"/>
<circle cx="688" cy="202" r="1.8"/>
<circle cx="697" cy="202" r="1.8"/>
<circle cx="705" cy="202" r="1.8"/>
<circle cx="203" cy="245" r="4"/>
<circle cx="203" cy="245" r="2.6"/>
<circle cx="241" cy="245" r="4"/>
<circle cx="241" cy="245" r="2.6"/>
<circle cx="279" cy="245" r="4"/>
<circle cx="279" cy="245" r="2.6"/>
<circle cx="317" cy="245" r="4"/>
<circle cx="317" cy="245" r="2.6"/>
<circle cx="355" cy="245" r="4"/>
<circle cx="355" cy="245" r="2.6"/>
<circle cx="393" cy="245" r="4"/>
<circle cx="393" cy="245" r="2.6"/>
<circle cx="432" cy="245" r="4"/>
<circle cx="432" cy="245" r="2.6"/>
<circle cx="470" cy="245" r="2.6"/>
<circle cx="470" cy="245" r="5"/>
<circle cx="508" cy="245" r="2.6"/>
<circle cx="508" cy="245" r="5"/>
<circle cx="546" cy="245" r="2.6"/>
<circle cx="546" cy="245" r="5"/>
<circle cx="584" cy="245" r="2.6"/>
<circle cx="584" cy="245" r="5"/>
<circle cx="622" cy="245" r="4"/>
<circle cx="622" cy="245" r="2.6"/>
<circle cx="660" cy="245" r="4"/>
<circle cx="660" cy="245" r="2.6"/>
<circle cx="698" cy="245" r="4"/>
<circle cx="698" cy="245" r="2.6"/>
<circle cx="736" cy="245" r="4"/>
<circle cx="736" cy="245" r="2.6"/>
<circle cx="774" cy="245" r="4"/>
<circle cx="774" cy="245" r="2.6"/>
<circle cx="203" cy="264" r="8"/>
<circle cx="203" cy="264" r="7"/>
<circle cx="203" cy="264" r="9"/>
<circle cx="241" cy="264" r="8"/>
<circle cx="241" cy="264" r="7"/>
<circle cx="241" cy="264" r="9"/>
<circle cx="279" cy="264" r="8"/>
<circle cx="279" cy="264" r="7"/>
<circle cx="279" cy="264" r="9"/>
<circle cx="317" cy="264" r="8"/>
<circle cx="317" cy="264" r="7"/>
<circle cx="317" cy="264" r="9"/>
<circle cx="355" cy="264" r="8"/>
<circle cx="355" cy="264" r="7"/>
<circle cx="355" cy="264" r="9"/>
<circle cx="393" cy="264" r="8"/>
<circle cx="393" cy="264" r="7"/>
<circle cx="393" cy="264" r="9"/>
<circle cx="432" cy="264" r="8"/>
<circle cx="432" cy="264" r="7"/>
<circle cx="432" cy="264" r="9"/>
<circle cx="470" cy="264" r="7"/>
<circle cx="470" cy="264" r="9"/>
<circle cx="470" cy="264" r="8"/>
<circle cx="508" cy="264" r="7"/>
<circle cx="508" cy="264" r="9"/>
<circle cx="508" cy="264" r="8"/>
<circle cx="546" cy="264" r="7"/>
<circle cx="546" cy="264" r="9"/>
<circle cx="546" cy="264" r="8"/>
<circle cx="584" cy="264" r="7"/>
<circle cx="584" cy="264" r="9"/>
<circle cx="584" cy="264" r="8"/>
<circle cx="622" cy="264" r="8"/>
<circle cx="622" cy="264" r="7"/>
<circle cx="622" cy="264" r="9"/>
<circle cx="660" cy="264" r="8"/>
<circle cx="660" cy="264" r="7"/>
<circle cx="660" cy="264" r="9"/>
<circle cx="698" cy="264" r="8"/>
<circle cx="698" cy="264" r="7"/>
<circle cx="698" cy="264" r="9"/>
<circle cx="736" cy="264" r="8"/>
<circle cx="736" cy="264" r="7"/>
<circle cx="736" cy="264" r="9"/>
<circle cx="774" cy="264" r="8"/>
<circle cx="774" cy="264" r="7"/>
<circle cx="774" cy="264" r="9"/>
<circle cx="96" cy="281" r="4"/>
<circle cx="96" cy="281" r="2.6"/>
<circle cx="96" cy="281" r="6"/>
<circle cx="172" cy="281" r="4"/>
<circle cx="172" cy="281" r="2.6"/>
<circle cx="172" cy="281" r="6"/>
<circle cx="203" cy="282" r="4"/>
<circle cx="203" cy="282" r="2.6"/>
<circle cx="241" cy="282" r="4"/>
<circle cx="241" cy="282" r="2.6"/>
<circle cx="260" cy="281" r="4"/>
<circle cx="260" cy="281" r="2.6"/>
<circle cx="260" cy="281" r="6"/>
<circle cx="279" cy="282" r="4"/>
<circle cx="279" cy="282" r="2.6"/>
<circle cx="317" cy="282" r="4"/>
<circle cx="317" cy="282" r="2.6"/>
<circle cx="355" cy="282" r="4"/>
<circle cx="355" cy="282" r="2.6"/>
<circle cx="374" cy="281" r="4"/>
<circle cx="374" cy="281" r="2.6"/>
<circle cx="374" cy="281" r="6"/>
<circle cx="393" cy="282" r="4"/>
<circle cx="393" cy="282" r="2.6"/>
<circle cx="432" cy="282" r="4"/>
<circle cx="432" cy="282" r="2.6"/>
<circle cx="470" cy="282" r="2.6"/>
<circle cx="470" cy="282" r="4"/>
<circle cx="489" cy="281" r="4"/>
<circle cx="489" cy="281" r="2.6"/>
<circle cx="489" cy="281" r="6"/>
<circle cx="508" cy="282" r="2.6"/>
<circle cx="508" cy="282" r="4"/>
<circle cx="546" cy="282" r="2.6"/>
<circle cx="546" cy="282" r="4"/>
<circle cx="584" cy="282" r="2.6"/>
<circle cx="584" cy="282" r="4"/>
<circle cx="603" cy="281" r="4"/>
<circle cx="603" cy="281" r="2.6"/>
<circle cx="603" cy="281" r="6"/>
<circle cx="622" cy="282" r="4"/>
<circle cx="622" cy="282" r="2.6"/>
<circle cx="660" cy="282" r="4"/>
<circle cx="660" cy="282" r="2.6"/>
<circle cx="698" cy="282" r="4"/>
<circle cx="698" cy="282" r="2.6"/>
<circle cx="717" cy="281" r="4"/>
<circle cx="717" cy="281" r="2.6"/>
<circle cx="717" cy="281" r="6"/>
<circle cx="736" cy="282" r="4"/>
<circle cx="736" cy="282" r="2.6"/>
<circle cx="774" cy="282" r="4"/>
<circle cx="774" cy="282" r="2.6"/>
</g>
<g fill="#000">
<circle cx="533" cy="178" r=".3"/>
<circle cx="198" cy="256" r=".3"/>
<circle cx="203" cy="256" r=".3"/>
<circle cx="206" cy="255" r=".3"/>
<circle cx="236" cy="256" r=".3"/>
<circle cx="241" cy="256" r=".3"/>
<circle cx="244" cy="255" r=".3"/>
<circle cx="274" cy="256" r=".3"/>
<circle cx="279" cy="256" r=".3"/>
<circle cx="282" cy="255" r=".3"/>
<circle cx="312" cy="256" r=".3"/>
<circle cx="317" cy="256" r=".3"/>
<circle cx="320" cy="255" r=".3"/>
<circle cx="350" cy="256" r=".3"/>
<circle cx="355" cy="256" r=".3"/>
<circle cx="358" cy="255" r=".3"/>
<circle cx="388" cy="256" r=".3"/>
<circle cx="394" cy="256" r=".3"/>
<circle cx="396" cy="255" r=".3"/>
<circle cx="427" cy="256" r=".3"/>
<circle cx="432" cy="256" r=".3"/>
<circle cx="435" cy="255" r=".3"/>
<circle cx="464" cy="256" r=".3"/>
<circle cx="466" cy="255" r=".3"/>
<circle cx="470" cy="256" r=".3"/>
<circle cx="475" cy="256" r=".3"/>
<circle cx="502" cy="256" r=".3"/>
<circle cx="504" cy="255" r=".3"/>
<circle cx="508" cy="256" r=".3"/>
<circle cx="513" cy="256" r=".3"/>
<circle cx="541" cy="256" r=".3"/>
<circle cx="542" cy="255" r=".3"/>
<circle cx="546" cy="256" r=".3"/>
<circle cx="551" cy="256" r=".3"/>
<circle cx="579" cy="256" r=".3"/>
<circle cx="580" cy="255" r=".3"/>
<circle cx="584" cy="256" r=".3"/>
<circle cx="589" cy="256" r=".3"/>
<circle cx="617" cy="256" r=".3"/>
<circle cx="622" cy="256" r=".3"/>
<circle cx="625" cy="255" r=".3"/>
<circle cx="655" cy="256" r=".3"/>
<circle cx="660" cy="256" r=".3"/>
<circle cx="663" cy="255" r=".3"/>
<circle cx="693" cy="256" r=".3"/>
<circle cx="698" cy="256" r=".3"/>
<circle cx="701" cy="255" r=".3"/>
<circle cx="731" cy="256" r=".3"/>
<circle cx="736" cy="256" r=".3"/>
<circle cx="739" cy="255" r=".3"/>
<circle cx="769" cy="256" r=".3"/>
<circle cx="775" cy="256" r=".3"/>
<circle cx="777" cy="255" r=".3"/>
<circle cx="175" cy="264" r=".3"/>
<circle cx="198" cy="272" r=".3"/>
<circle cx="203" cy="271" r=".3"/>
<circle cx="207" cy="272" r=".3"/>
<circle cx="208" cy="271" r=".3"/>
<circle cx="236" cy="272" r=".3"/>
<circle cx="241" cy="271" r=".3"/>
<circle cx="245" cy="272" r=".3"/>
<circle cx="246" cy="271" r=".3"/>
<circle cx="274" cy="272" r=".3"/>
<circle cx="279" cy="271" r=".3"/>
<circle cx="283" cy="272" r=".3"/>
<circle cx="285" cy="271" r=".3"/>
<circle cx="312" cy="272" r=".3"/>
<circle cx="317" cy="271" r=".3"/>
<circle cx="321" cy="272" r=".3"/>
<circle cx="323" cy="271" r=".3"/>
<circle cx="350" cy="272" r=".3"/>
<circle cx="355" cy="271" r=".3"/>
<circle cx="359" cy="272" r=".3"/>
<circle cx="361" cy="271" r=".3"/>
<circle cx="389" cy="272" r=".3"/>
<circle cx="394" cy="271" r=".3"/>
<circle cx="397" cy="272" r=".3"/>
<circle cx="399" cy="271" r=".3"/>
<circle cx="427" cy="272" r=".3"/>
<circle cx="432" cy="271" r=".3"/>
<circle cx="436" cy="272" r=".3"/>
<circle cx="437" cy="271" r=".3"/>
<circle cx="467" cy="272" r=".3"/>
<circle cx="470" cy="271" r=".3"/>
<circle cx="475" cy="272" r=".3"/>
<circle cx="505" cy="272" r=".3"/>
<circle cx="508" cy="271" r=".3"/>
<circle cx="513" cy="272" r=".3"/>
<circle cx="543" cy="272" r=".3"/>
<circle cx="546" cy="271" r=".3"/>
<circle cx="551" cy="272" r=".3"/>
<circle cx="581" cy="272" r=".3"/>
<circle cx="584" cy="271" r=".3"/>
<circle cx="589" cy="272" r=".3"/>
<circle cx="617" cy="272" r=".3"/>
<circle cx="622" cy="271" r=".3"/>
<circle cx="626" cy="272" r=".3"/>
<circle cx="627" cy="271" r=".3"/>
<circle cx="655" cy="272" r=".3"/>
<circle cx="660" cy="271" r=".3"/>
<circle cx="664" cy="272" r=".3"/>
<circle cx="666" cy="271" r=".3"/>
<circle cx="693" cy="272" r=".3"/>
<circle cx="698" cy="271" r=".3"/>
<circle cx="702" cy="272" r=".3"/>
<circle cx="704" cy="271" r=".3"/>
<circle cx="731" cy="272" r=".3"/>
<circle cx="736" cy="271" r=".3"/>
<circle cx="740" cy="272" r=".3"/>
<circle cx="742" cy="271" r=".3"/>
<circle cx="770" cy="272" r=".3"/>
<circle cx="775" cy="271" r=".3"/>
<circle cx="778" cy="272" r=".3"/>
<circle cx="780" cy="271" r=".3"/>
</g>
<!-- layer: Border (ANSI) -->
<g fill="none" stroke="#000" stroke-width=".7">
<path d="M108 18v7M216 18v7M324 18v7M432 15v10l-3-5h6l-3 5M540 18v7M648 18v7M756 18v7M13 25h838v508h-838zM6 140h7M851 140h7M3 279h10l-5-3v6l5-3M851 279l5 3v-6l-5 3h10"/>
<path d="M6 419h7M851 419h7M108 533v8M216 533v8M324 533v8M432 533l3 5h-6l3-5v11M540 533v8M648 533v8M756 533v8"/>
</g>
<!-- layer: Title (ANSI) -->
<g fill="none" stroke="#000" stroke-width=".62">
<path d="M654 470h197v63h-197zM654 479h70M698 470v63M724 470v63M654 489h70M654 498h70M724 486h127M654 508h70M654 518h70M724 514h127M737 514v13M762 514v13"/>
<path d="M838 514v13M654 527h197M752 527v6M800 527v6"/>
</g>
<!-- layer: Dimension (ANSI) -->
<g fill="none" stroke="#000" stroke-width=".62">
<path d="M47 127l2-1v2zM47 127h367M47 124v31M213 140v25M306 140v25M441 127h368M806 126l3 1-3 1zM809 124v31M213 143h3v1zM213 143h35M271 143h35M304 143h2l-2 1z"/>
<path d="M25 162h20M28 162l1 2h-1zM28 162v62M175 162v2h-1zM175 162v8M175 178v9M308 167h48M353 167v2h-1zM353 167v26M577 176h1v2zM578 162v2h-1zM578 162v4"/>
<path d="M578 174v4M172 187h6M174 185h1v2zM209 187h3M353 201v27M28 232v63M35 236h55M38 236l1 2h-1zM38 236v25M56 240h142M59 240l1 2h-1zM59 240v24"/>
<path d="M308 228h2M340 228h38M352 225h1v3zM375 228v2h-1zM375 228v29M38 269v26M59 271v24M90 266v56M375 265v30M25 295h19M28 292h1l-1 3zM38 292h1l-1 3z"/>
<path d="M59 292h1l-1 3zM203 286v36M241 286v36M279 286v36M317 286v36M355 286v36M374 292h1v3zM394 286v36M432 286v36M470 286v36M508 286v36M546 286v36"/>
<path d="M584 286v36M622 286v36M660 286v36M698 284v38M736 286v36M775 286v36M809 297v25"/>
<circle cx="47" cy="295" r="2.5"/>
</g>
<g fill="#000" stroke="#000" stroke-width=".62">
<path d="M47 127l2-1zM47 127l2-1v2zM806 128l3-1zM806 126l3 1-3 1zM213 143h3zM213 143h3v1zM304 144l2-1zM304 143h2l-2 1zM28 162l1 2zM28 162l1 2h-1zM175 162v2zM175 162v2h-1z"/>
<path d="M353 167v2zM353 167v2h-1zM577 176l1 2zM577 176h1v2zM578 162v2zM578 162v2h-1zM174 185l1 2zM174 185h1v2zM38 236l1 2zM38 236l1 2h-1zM352 225l1 3zM352 225h1v3z"/>
<path d="M375 228v2zM375 228v2h-1zM59 240l1 2zM59 240l1 2h-1zM28 292v3zM28 292h1l-1 3zM38 292v3zM38 292h1l-1 3zM44 295l1 2zM44 295l2 2zM44 295l3 2h-1zM47 295h2z"/>
<path d="M47 292l2 3h-2zM47 292v5zM44 295h3v2zM44 295h3zM49 293v2zM48 293l1 2zM47 292l1 1 1 2zM59 292v3zM59 292h1l-1 3zM374 292l1 3zM374 292h1v3z"/>
</g>
<g font-size="10.5">
<text x="608" y="175">Mezzanine</text>
<text x="178" y="189">VDC in</text>
</g>
<g font-size="8.4">
<text x="52" y="24">8</text>
<text x="160" y="24">7</text>
<text x="268" y="24">6</text>
<text x="376" y="24">5</text>
<text x="483" y="24">4</text>
<text x="591" y="24">3</text>
<text x="699" y="24">2</text>
<text x="807" y="24">1</text>
<text x="6" y="73">D</text>
<text x="852" y="73">D</text>
<text x="415" y="130">10.000</text>
<text x="249" y="146">1.220</text>
<text x="570" y="173">.222</text>
<text x="167" y="177">.338</text>
<text x="345" y="200">.800</text>
<text x="6" y="213">C</text>
<text x="852" y="213">C</text>
<text x="310" y="226">Sample</text>
<text x="18" y="231">1.750</text>
<text x="102" y="233">SFP 1</text>
<text x="142" y="233">SFP 0</text>
<text x="183" y="236">1 PPS out</text>
<text x="231" y="236">1 PPS</text>
<text x="261" y="236">Synth Ref</text>
<text x="310" y="236">CLK</text>
<text x="354" y="236">3</text>
<text x="391" y="236">2</text>
<text x="429" y="236">1</text>
<text x="468" y="236">0</text>
<text x="505" y="236">7</text>
<text x="543" y="236">6</text>
<text x="582" y="236">5</text>
<text x="619" y="236">4</text>
<text x="655" y="236">11</text>
<text x="693" y="236">10</text>
<text x="734" y="236">9</text>
<text x="772" y="236">8</text>
<text x="30" y="268">.777</text>
<text x="366" y="264">.880</text>
<text x="51" y="271">.722</text>
<text x="81" y="329">.562</text>
<text x="193" y="329">2.050</text>
<text x="231" y="329">2.550</text>
<text x="269" y="329">3.050</text>
<text x="307" y="329">3.550</text>
<text x="345" y="329">4.050</text>
<text x="383" y="329">4.550</text>
<text x="421" y="329">5.050</text>
<text x="459" y="329">5.550</text>
<text x="497" y="329">6.050</text>
<text x="535" y="329">6.550</text>
<text x="574" y="329">7.050</text>
<text x="612" y="329">7.550</text>
<text x="650" y="329">8.050</text>
<text x="688" y="329">8.550</text>
<text x="726" y="329">9.050</text>
<text x="764" y="329">9.550</text>
<text x="796" y="329">10.000</text>
<text x="6" y="352">B</text>
<text x="852" y="352">B</text>
<text x="6" y="492">A</text>
<text x="852" y="492">A</text>
<text x="725" y="504">SNAP silkscreen</text>
<text x="747" y="533">3</text>
<text x="814" y="533">1</text>
<text x="830" y="533">1</text>
<text x="52" y="541">8</text>
<text x="160" y="541">7</text>
<text x="268" y="541">6</text>
<text x="376" y="541">5</text>
<text x="483" y="541">4</text>
<text x="591" y="541">3</text>
<text x="699" y="541">2</text>
<text x="807" y="541">1</text>
</g>
<g font-size="6.3">
<text x="728" y="525">D</text>
<text x="763" y="525">SNAP 8x10x1.75 Ver1.A_silkscre</text>
<text x="852" y="525">en_F</text>
</g>
<g font-size="4.4">
<text x="655" y="479">Zara A.</text>
<text x="699" y="478">9/29/2017</text>
<text x="776" y="479">UC Berkeley</text>
<text x="655" y="488">Matt</text>
</g>
<g font-size="3.5">
<text x="655" y="473">DRAWN</text>
<text x="655" y="483">CHECKED</text>
<text x="725" y="489">TITLE</text>
<text x="655" y="492">QA</text>
<text x="655" y="502">MFG</text>
<text x="655" y="511">APPROVED</text>
<text x="727" y="518">SIZE</text>
<text x="763" y="518">DWG NO</text>
<text x="841" y="518">REV</text>
<text x="725" y="530">SCALE</text>
<text x="801" y="533">SHEET</text>
<text x="824" y="533">OF</text>
</g>
</svg>
